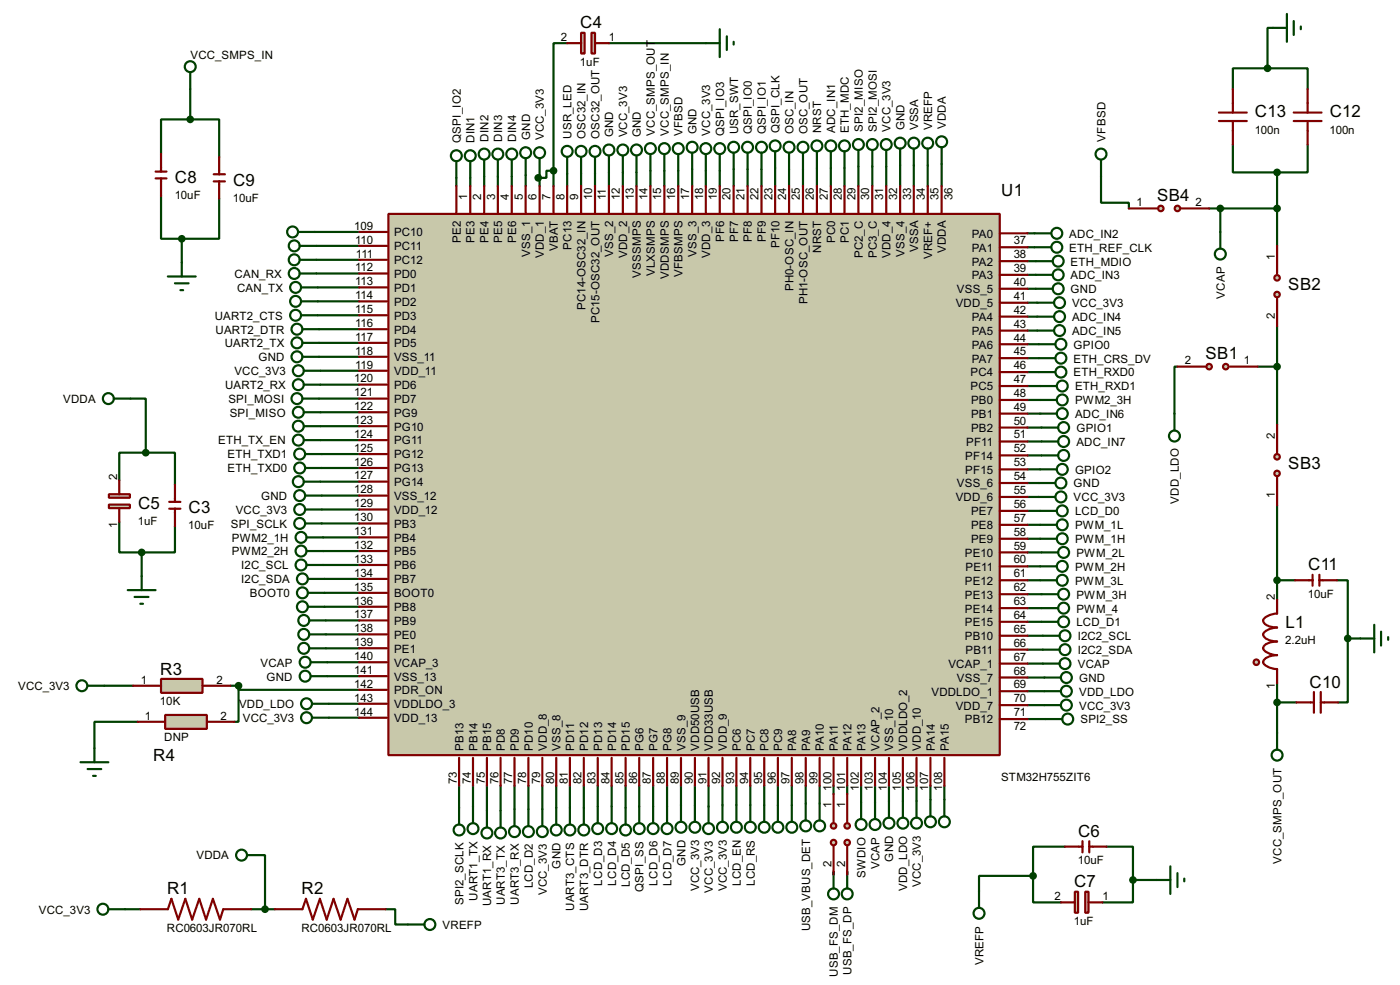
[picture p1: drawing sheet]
<svg xmlns="http://www.w3.org/2000/svg" width="256mm" height="180mm" viewBox="0 0 256 180" stroke-linecap="round" stroke-linejoin="round" font-family="sans-serif">
<g fill="none" stroke="#004000" stroke-width=".4">
<path d="M34.9 16.3v5.6M103.9 7.9h-2.5v23.4M111.6 7.9h17.7M232.2 12.5h7.4v3.8M232.2 12.5h-6.3v3.8M233.2 5.1h-1v7.4M29.5 35.9v7.8h3.8M34.9 21.9h-5.4v6.3M34.9 21.9h5.3v6.9M40.2 36.4v7.3h-6.9M83.6 32.6v1.5M86.2 32.6v1.5"/>
<path d="M88.7 32.3v1.8M91.2 32.3v1.8M93.8 32.3v1.8M96.3 32.1v2M98.9 32.1v2M101.4 31.3h-1.3v1.3h-1.5M101.4 31.3v2.8M103.9 31.8v2.3M106.5 31.8v2.3M109 31.8v2.3M111.6 31.6v2.5M114.1 31.6v2.5"/>
<path d="M116.6 31.6v2.5M119.2 31.3v2.8M121.7 31.3v2.8M124.3 31.3v2.8M126.8 31v3.1M129.3 31.3v2.8M131.9 31.3v2.8M134.4 31v3.1M137 31v3.1M139.5 31v3.1M142 30.8v3.3M144.6 31v3.1"/>
<path d="M147.1 31v3.1M149.7 30.8v3.3M152.2 30.8v3.3M154.7 30.8v3.3M157.3 30.5v3.6M159.8 30.5v3.6M162.4 30.5v3.6M164.9 30.3v3.8M167.4 30.3v3.8M170 30.3v3.8M172.5 30v4.1M201.7 32.3v4.8h5.1v1.1"/>
<path d="M221.5 38.2h12.5M223.6 38.2v4.3M225.9 26.5v5.1h8.1M234 31.6v13.4M239.6 26.5v5.1h-5.6M33.3 43.7v4.4M57.7 42.5h8.1M58 45h7.8M58 47.6h7.8M58 50.1h7.8M58.2 52.6h7.6M58.2 55.2h7.6"/>
<path d="M58.2 57.7h7.6M188.3 58h1.7M188.3 55.4h1.7M188.3 52.9h1.5M188.3 50.3h1.5M188.3 47.8h1.5M188.3 45.3h1.2M188.3 42.7h1.2M234 59.7v18.1M23.9 73h2.8v9.9M58.5 60.3h7.3M58.5 62.8h7.3"/>
<path d="M58.5 65.3h7.3M58.5 73h7.3M58.7 67.9h7.1M58.7 70.4h7.1M58.7 75.5h7.1M58.7 78h7.1M188.3 78.3h2.5M188.3 75.7h2.3M188.3 73.2h2.3M188.3 70.7h2.3M188.3 68.1h2M188.3 65.6h2"/>
<path d="M188.3 63h2M188.3 60.5h1.7M215.7 67.1h-.5v8.6M230.4 67.1h3.6M21.9 95.6v5.5h4.1M26.7 82.9h5.4v5.8M26.7 82.9h-4.8v5M32.1 96.3v4.8h-6.1M58.7 80.6h7.1M58.7 88.2h7.1M59 83.1h6.8M59 85.7h6.8"/>
<path d="M59 90.7h6.8M59 93.3h6.8M59 95.8h6.8M59.2 98.4h6.6M188.3 98.6h2.3M188.3 96.1h2.3M188.3 93.5h2.3M188.3 91h2M188.3 88.4h2M188.3 85.9h2.3M188.3 83.4h2.5M188.3 80.8h2.5"/>
<path d="M234 92.5v17.3M26 101.1v4.4M59.2 100.9h6.6M59.2 103.4h6.6M59.5 106h6.3M59.5 108.5h6.3M59.5 111.1h6.3M59.7 113.6h6.1M59.7 116.1h6.1M59.7 118.7h6.1M188.3 118.9h2.8M188.3 116.4h2.8"/>
<path d="M188.3 113.8h2.5M188.3 111.3h2.5M188.3 108.8h2.5M188.3 106.2h2.3M188.3 103.7h2.3M188.3 101.1h2.5M234 106.2h3.3M244.9 106.2h2v10.7M246.9 116.9v11.7h-1.7M246.9 116.9h2.3M19.1 125.5h5.3M25.2 132.1h-7.9v4.9"/>
<path d="M42.2 125.5h1.5M43.7 125.5v.8h22.1M43.7 125.5v6.6h-.7M60 121.2h5.8M60 123.8h5.8M60.3 128.8h5.5M60.3 131.4h5.5M188.3 131.6h3.3M188.3 129.1h3M188.3 126.5h3M188.3 124h3M188.3 121.5h2.8"/>
<path d="M234 128.6h3.5M234 125v9.2M48.3 156.5h.3v9.9M84.1 143.8v4.1M86.7 143.8v3.8M89.2 143.8v4.6M91.7 143.8v4.6M94.3 143.8v4.3M96.8 143.8v4.3M99.4 143.8v4.3M101.9 143.8v4.1M104.4 143.8v4.1"/>
<path d="M107 143.8v4.1M109.5 143.8v3.8M112.1 143.8v3.8M114.6 143.8v4.1M117.1 143.8v3.8M119.7 143.8v3.8M122.2 143.8v3.8M124.8 143.8v3.6M127.3 143.8v3.6M129.8 143.8v3.8M132.4 143.8v3.6M134.9 143.8v3.6"/>
<path d="M137.5 143.8v3.6M140 143.8v3.6M142.5 143.8v3.6M145.1 143.8v3.6M147.6 143.8v3.3M150.2 143.8v3.3M152.7 143.8v1.5M152.7 159.6v.5M155.2 143.8v1.5M155.2 159.6v.5M157.8 143.8v3.1M160.3 143.8v3.1"/>
<path d="M162.9 143.8v2.8M165.4 143.8v2.8M167.9 143.8v2.8M170.5 143.8v2.6M173 143.8v2.6M195.1 155h-5.8v5.3M202.7 155h4.9v6.1M22.9 166.4h2.8M46 166.4h4.3M70.7 166.4h1.7v2.8h2.3M189.3 160.3v4.9h5.1M189.3 160.3h-9.9v2.8"/>
<path d="M207.6 161.1v4.1h-5.6M207.6 161.1h4.3"/>
</g>
<path d="M71.2 39.2h112v99h-112z" fill="#c8c8aa" stroke="#800000" stroke-width=".4"/>
<g fill="none" stroke="#800000" stroke-width=".4">
<path d="M83.6 34.1v5.1M86.2 34.1v5.1M88.7 34.1v5.1M91.2 34.1v5.1M93.8 34.1v5.1M96.3 34.1v5.1M98.9 34.1v5.1M101.4 34.1v5.1M103.9 34.1v5.1M106.5 34.1v5.1M109 34.1v5.1M111.6 34.1v5.1"/>
<path d="M114.1 34.1v5.1M116.6 34.1v5.1M119.2 34.1v5.1M121.7 34.1v5.1M124.3 34.1v5.1M126.8 34.1v5.1M129.3 34.1v5.1M131.9 34.1v5.1M134.4 34.1v5.1M137 34.1v5.1M139.5 34.1v5.1M142 34.1v5.1"/>
<path d="M144.6 34.1v5.1M147.1 34.1v5.1M149.7 34.1v5.1M152.2 34.1v5.1M154.7 34.1v5.1M157.3 34.1v5.1M159.8 34.1v5.1M162.4 34.1v5.1M164.9 34.1v5.1M167.4 34.1v5.1M170 34.1v5.1M172.5 34.1v5.1"/>
<path d="M65.8 57.7h5.1M65.8 55.2h5.1M65.8 52.6h5.1M65.8 50.1h5.1M65.8 47.6h5.1M65.8 45h5.1M65.8 42.5h5.1M183.2 42.7h5.1M183.2 45.3h5.1M183.2 47.8h5.1M183.2 50.3h5.1M183.2 52.9h5.1"/>
<path d="M183.2 55.4h5.1M183.2 58h5.1M65.8 78h5.1M65.8 75.5h5.1M65.8 73h5.1M65.8 70.4h5.1M65.8 67.9h5.1M65.8 65.3h5.1M65.8 62.8h5.1M65.8 60.3h5.1M183.2 60.5h5.1M183.2 63h5.1"/>
<path d="M183.2 65.6h5.1M183.2 68.1h5.1M183.2 70.7h5.1M183.2 73.2h5.1M183.2 75.7h5.1M183.2 78.3h5.1M31 91.9h2.1M31 93.1h2.1M32.1 88.7v3.2M32.1 93.1v3.2M65.8 98.4h5.1M65.8 95.8h5.1"/>
<path d="M65.8 93.3h5.1M65.8 90.7h5.1M65.8 88.2h5.1M65.8 85.7h5.1M65.8 83.1h5.1M65.8 80.6h5.1M183.2 80.8h5.1M183.2 83.4h5.1M183.2 85.9h5.1M183.2 88.4h5.1M183.2 91h5.1M183.2 93.5h5.1"/>
<path d="M183.2 96.1h5.1M183.2 98.6h5.1M65.8 118.7h5.1M65.8 116.1h5.1M65.8 113.6h5.1M65.8 111.1h5.1M65.8 108.5h5.1M65.8 106h5.1M65.8 103.4h5.1M65.8 100.9h5.1M183.2 101.1h5.1M183.2 103.7h5.1"/>
<path d="M183.2 106.2h5.1M183.2 108.8h5.1M183.2 111.3h5.1M183.2 113.8h5.1M183.2 116.4h5.1M183.2 118.9h5.1M65.8 131.4h5.1M65.8 128.8h5.1M65.8 126.3h5.1M65.8 123.8h5.1M65.8 121.2h5.1M84.1 138.7v5.1"/>
<path d="M86.7 138.7v5.1M89.2 138.7v5.1M91.7 138.7v5.1M94.3 138.7v5.1M96.8 138.7v5.1M99.4 138.7v5.1M101.9 138.7v5.1M104.4 138.7v5.1M107 138.7v5.1M109.5 138.7v5.1M112.1 138.7v5.1M114.6 138.7v5.1"/>
<path d="M117.1 138.7v5.1M119.7 138.7v5.1M122.2 138.7v5.1M124.8 138.7v5.1M127.3 138.7v5.1M129.8 138.7v5.1M132.4 138.7v5.1M134.9 138.7v5.1M137.5 138.7v5.1M140 138.7v5.1M142.5 138.7v5.1M145.1 138.7v5.1"/>
<path d="M147.6 138.7v5.1M150.2 138.7v5.1M152.7 138.7v5.1M155.2 138.7v5.1M157.8 138.7v5.1M160.3 138.7v5.1M162.9 138.7v5.1M165.4 138.7v5.1M167.9 138.7v5.1M170.5 138.7v5.1M173 138.7v5.1M183.2 121.5h5.1"/>
<path d="M183.2 124h5.1M183.2 126.5h5.1M183.2 129.1h5.1M183.2 131.6h5.1M25.7 166.4h5.1l.6-1.9 1.3 3.8 1.3-3.8 1.2 3.8 1.3-3.8 1.3 3.8 1.2-3.8 1.3 3.8 .6-1.9h5.1M50.3 166.4h5.1l.7-1.9 1.2 3.8 1.3-3.8 1.3 3.8 1.2-3.8 1.3 3.8 1.3-3.8 1.3 3.8 .6-1.9h5.1"/>
</g>
<g fill="none" stroke="#004000" stroke-width=".4">
<path d="M83.6 29.5v3.1M86.2 29.5v3.1M88.7 29.3v3M91.2 29.3v3M93.8 29.3v3M96.3 29v3.1M98.9 29v3.1M103.9 28.8v3M106.5 28.8v3M109 28.8v3M111.6 28.5v3.1M114.1 28.5v3.1"/>
<path d="M116.6 28.5v3.1M119.2 28.2v3.1M121.7 28.2v3.1M124.3 28.2v3.1M126.8 28v3M129.3 28.2v3.1M131.9 28.2v3.1M134.4 28v3M137 28v3M139.5 28v3M142 27.7v3.1M144.6 28v3"/>
<path d="M147.1 28v3M149.7 27.7v3.1M152.2 27.7v3.1M154.7 27.7v3.1M157.3 27.5v3M159.8 27.5v3M162.4 27.5v3M164.9 27.2v3.1M167.4 27.2v3.1M170 27.2v3.1M172.5 27v3M54.7 42.5h3"/>
<path d="M54.9 45h3.1M54.9 47.6h3.1M54.9 50.1h3.1M55.2 52.6h3M55.2 55.2h3M55.2 57.7h3M189.5 45.3h3.1M189.5 42.7h3.1M189.8 52.9h3M189.8 50.3h3M189.8 47.8h3M190 58h3.1"/>
<path d="M190 55.4h3.1M55.4 60.3h3.1M55.4 62.8h3.1M55.4 65.3h3.1M55.4 73h3.1M55.7 67.9h3M55.7 70.4h3M55.7 75.5h3M55.7 78h3M190 60.5h3.1M190.3 68.1h3M190.3 65.6h3"/>
<path d="M190.3 63h3M190.6 75.7h3M190.6 73.2h3M190.6 70.7h3M190.8 78.3h3.1M55.7 80.6h3M55.7 88.2h3M55.9 83.1h3.1M55.9 85.7h3.1M55.9 90.7h3.1M55.9 93.3h3.1M55.9 95.8h3.1"/>
<path d="M56.2 98.4h3M190.3 91h3M190.3 88.4h3M190.6 98.6h3M190.6 96.1h3M190.6 93.5h3M190.6 85.9h3M190.8 83.4h3.1M190.8 80.8h3.1M56.2 100.9h3M56.2 103.4h3M56.4 106h3.1"/>
<path d="M56.4 108.5h3.1M56.4 111.1h3.1M56.7 113.6h3M56.7 116.1h3M56.7 118.7h3M190.6 106.2h3M190.6 103.7h3M190.8 113.8h3.1M190.8 111.3h3.1M190.8 108.8h3.1M190.8 101.1h3.1M191.1 118.9h3"/>
<path d="M191.1 116.4h3M57 121.2h3M57 123.8h3M57.2 128.8h3.1M57.2 131.4h3.1M191.1 121.5h3M191.3 129.1h3.1M191.3 126.5h3.1M191.3 124h3.1M191.6 131.6h3M45.3 156.5h3M84.1 147.9v3"/>
<path d="M86.7 147.6v3.1M89.2 148.4v3M91.7 148.4v3M94.3 148.1v3.1M96.8 148.1v3.1M99.4 148.1v3.1M101.9 147.9v3M104.4 147.9v3M107 147.9v3M109.5 147.6v3.1M112.1 147.6v3.1M114.6 147.9v3"/>
<path d="M117.1 147.6v3.1M119.7 147.6v3.1M122.2 147.6v3.1M124.8 147.4v3M127.3 147.4v3M129.8 147.6v3.1M132.4 147.4v3M134.9 147.4v3M137.5 147.4v3M140 147.4v3M142.5 147.4v3M145.1 147.4v3"/>
<path d="M147.6 147.1v3.1M150.2 147.1v3.1M157.8 146.9v3M160.3 146.9v3M162.9 146.6v3.1M165.4 146.6v3.1M167.9 146.6v3.1M170.5 146.4v3M173 146.4v3M19.9 166.4h3M74.7 169.2h3.1"/>
<circle cx="83.6" cy="28.5" r="1"/>
<circle cx="86.1" cy="28.5" r="1"/>
<circle cx="88.7" cy="28.2" r="1"/>
<circle cx="91.2" cy="28.2" r="1"/>
<circle cx="93.7" cy="28.2" r="1"/>
<circle cx="96.3" cy="28" r="1"/>
<circle cx="98.8" cy="28" r="1"/>
<circle cx="103.9" cy="27.7" r="1"/>
<circle cx="106.4" cy="27.7" r="1"/>
<circle cx="109" cy="27.7" r="1"/>
<circle cx="111.5" cy="27.5" r="1"/>
<circle cx="114.1" cy="27.5" r="1"/>
<circle cx="116.6" cy="27.5" r="1"/>
<circle cx="119.1" cy="27.2" r="1"/>
<circle cx="121.7" cy="27.2" r="1"/>
<circle cx="124.2" cy="27.2" r="1"/>
<circle cx="126.8" cy="27" r="1"/>
<circle cx="129.3" cy="27.2" r="1"/>
<circle cx="131.8" cy="27.2" r="1"/>
<circle cx="134.4" cy="27" r="1"/>
<circle cx="136.9" cy="27" r="1"/>
<circle cx="139.5" cy="27" r="1"/>
<circle cx="142" cy="26.7" r="1"/>
<circle cx="144.5" cy="27" r="1"/>
<circle cx="147.1" cy="27" r="1"/>
<circle cx="149.6" cy="26.7" r="1"/>
<circle cx="152.2" cy="26.7" r="1"/>
<circle cx="154.7" cy="26.7" r="1"/>
<circle cx="157.2" cy="26.5" r="1"/>
<circle cx="159.8" cy="26.5" r="1"/>
<circle cx="162.3" cy="26.5" r="1"/>
<circle cx="164.9" cy="26.2" r="1"/>
<circle cx="167.4" cy="26.2" r="1"/>
<circle cx="169.9" cy="26.2" r="1"/>
<circle cx="172.5" cy="26" r="1"/>
<circle cx="53.6" cy="42.5" r="1"/>
<circle cx="53.9" cy="47.6" r="1"/>
<circle cx="53.9" cy="50.1" r="1"/>
<circle cx="53.9" cy="45" r="1"/>
<circle cx="54.1" cy="52.6" r="1"/>
<circle cx="54.1" cy="55.2" r="1"/>
<circle cx="54.1" cy="57.7" r="1"/>
<circle cx="193.6" cy="45.3" r="1"/>
<circle cx="193.6" cy="42.7" r="1"/>
<circle cx="193.8" cy="47.8" r="1"/>
<circle cx="193.8" cy="50.3" r="1"/>
<circle cx="193.8" cy="52.9" r="1"/>
<circle cx="194.1" cy="58" r="1"/>
<circle cx="194.1" cy="55.4" r="1"/>
<circle cx="54.4" cy="60.3" r="1"/>
<circle cx="54.4" cy="73" r="1"/>
<circle cx="54.4" cy="62.8" r="1"/>
<circle cx="54.4" cy="65.3" r="1"/>
<circle cx="54.6" cy="78" r="1"/>
<circle cx="54.6" cy="70.4" r="1"/>
<circle cx="54.6" cy="67.9" r="1"/>
<circle cx="54.6" cy="75.5" r="1"/>
<circle cx="194.1" cy="60.5" r="1"/>
<circle cx="194.3" cy="63" r="1"/>
<circle cx="194.3" cy="68.1" r="1"/>
<circle cx="194.3" cy="65.6" r="1"/>
<circle cx="194.6" cy="75.7" r="1"/>
<circle cx="194.6" cy="73.2" r="1"/>
<circle cx="194.6" cy="70.7" r="1"/>
<circle cx="194.8" cy="78.3" r="1"/>
<circle cx="54.6" cy="80.6" r="1"/>
<circle cx="54.6" cy="88.2" r="1"/>
<circle cx="54.9" cy="93.3" r="1"/>
<circle cx="54.9" cy="90.7" r="1"/>
<circle cx="54.9" cy="83.1" r="1"/>
<circle cx="54.9" cy="85.7" r="1"/>
<circle cx="54.9" cy="95.8" r="1"/>
<circle cx="55.1" cy="98.4" r="1"/>
<circle cx="194.3" cy="88.4" r="1"/>
<circle cx="194.3" cy="91" r="1"/>
<circle cx="194.6" cy="93.5" r="1"/>
<circle cx="194.6" cy="96.1" r="1"/>
<circle cx="194.6" cy="85.9" r="1"/>
<circle cx="194.6" cy="98.6" r="1"/>
<circle cx="194.8" cy="80.8" r="1"/>
<circle cx="194.8" cy="83.4" r="1"/>
<circle cx="55.1" cy="100.9" r="1"/>
<circle cx="55.1" cy="103.4" r="1"/>
<circle cx="55.4" cy="108.5" r="1"/>
<circle cx="55.4" cy="111.1" r="1"/>
<circle cx="55.4" cy="106" r="1"/>
<circle cx="55.6" cy="116.1" r="1"/>
<circle cx="55.6" cy="113.6" r="1"/>
<circle cx="55.6" cy="118.7" r="1"/>
<circle cx="194.6" cy="106.2" r="1"/>
<circle cx="194.6" cy="103.7" r="1"/>
<circle cx="194.8" cy="113.8" r="1"/>
<circle cx="194.8" cy="111.3" r="1"/>
<circle cx="194.8" cy="108.8" r="1"/>
<circle cx="194.8" cy="101.1" r="1"/>
<circle cx="195.1" cy="116.4" r="1"/>
<circle cx="195.1" cy="118.9" r="1"/>
<circle cx="55.9" cy="121.2" r="1"/>
<circle cx="55.9" cy="123.8" r="1"/>
<circle cx="56.1" cy="131.4" r="1"/>
<circle cx="56.1" cy="128.8" r="1"/>
<circle cx="195.1" cy="121.5" r="1"/>
<circle cx="195.3" cy="124" r="1"/>
<circle cx="195.3" cy="126.5" r="1"/>
<circle cx="195.3" cy="129.1" r="1"/>
<circle cx="195.6" cy="131.6" r="1"/>
<circle cx="44.2" cy="156.5" r="1"/>
<circle cx="84.1" cy="151.9" r="1"/>
<circle cx="86.6" cy="151.7" r="1"/>
<circle cx="89.2" cy="152.5" r="1"/>
<circle cx="91.7" cy="152.5" r="1"/>
<circle cx="94.2" cy="152.2" r="1"/>
<circle cx="96.8" cy="152.2" r="1"/>
<circle cx="99.3" cy="152.2" r="1"/>
<circle cx="101.9" cy="151.9" r="1"/>
<circle cx="104.4" cy="151.9" r="1"/>
<circle cx="106.9" cy="151.9" r="1"/>
<circle cx="109.5" cy="151.7" r="1"/>
<circle cx="112" cy="151.7" r="1"/>
<circle cx="114.6" cy="151.9" r="1"/>
<circle cx="117.1" cy="151.7" r="1"/>
<circle cx="119.6" cy="151.7" r="1"/>
<circle cx="122.2" cy="151.7" r="1"/>
<circle cx="124.7" cy="151.4" r="1"/>
<circle cx="127.3" cy="151.4" r="1"/>
<circle cx="129.8" cy="151.7" r="1"/>
<circle cx="132.3" cy="151.4" r="1"/>
<circle cx="134.9" cy="151.4" r="1"/>
<circle cx="137.4" cy="151.4" r="1"/>
<circle cx="140" cy="151.4" r="1"/>
<circle cx="142.5" cy="151.4" r="1"/>
<circle cx="145" cy="151.4" r="1"/>
<circle cx="147.6" cy="151.2" r="1"/>
<circle cx="150.1" cy="151.2" r="1"/>
<circle cx="157.7" cy="150.9" r="1"/>
<circle cx="160.3" cy="150.9" r="1"/>
<circle cx="162.8" cy="150.7" r="1"/>
<circle cx="165.4" cy="150.7" r="1"/>
<circle cx="167.9" cy="150.7" r="1"/>
<circle cx="170.4" cy="150.4" r="1"/>
<circle cx="173" cy="150.4" r="1"/>
<circle cx="18.8" cy="166.4" r="1"/>
<circle cx="78.7" cy="169.2" r="1"/>
</g>
<circle cx="48.5" cy="166.4" r=".5" fill="#004000" stroke="#004000" stroke-width=".4"/>
<g fill="#c8c8aa" stroke="#800000" stroke-width=".4">
<path d="M106.5 6h.6v3.8h-.6z"/>
<path d="M108.4 6h.6v3.8h-.6z"/>
</g>
<path d="M103.9 7.9h2.6M109 7.9h2.6" fill="none" stroke="#800000" stroke-width=".4"/>
<path d="M129.3 7.9h2.6M131.9 5.4v5.1M133.2 6.7v2.5M134.4 7.7v.5" fill="none" stroke="#004000" stroke-width=".4"/>
<g fill="#c8c8aa" stroke="#800000" stroke-width=".4">
<path d="M20 90.5h3.8v.6h-3.8z"/>
<path d="M20 92.4h3.8v.6h-3.8z"/>
</g>
<path d="M21.9 87.9v2.6M21.9 93v2.6M195.1 155h3.2M198.3 154v2M199.6 154v2M199.6 155h3.1" fill="none" stroke="#800000" stroke-width=".4"/>
<g fill="none" stroke="#004000" stroke-width=".4">
<path d="M20.9 73h3M23.4 108h5.1M24.7 109.3h2.5M25.7 110.5h.5M26 105.5v2.5"/>
<circle cx="19.8" cy="73" r="1"/>
</g>
<g fill="#004000" stroke="#004000" stroke-width=".4">
<circle cx="26.7" cy="82.9" r=".5"/>
<circle cx="25.9" cy="101.1" r=".5"/>
</g>
<g fill="#c8c8aa" stroke="#800000" stroke-width=".4">
<path d="M196.9 163.2h.6v3.9h-.6z"/>
<path d="M198.8 163.2h.6v3.9h-.6z"/>
</g>
<g fill="none" stroke="#800000" stroke-width=".4">
<path d="M28.5 31.4h2M28.5 32.7h2M29.5 28.2v3.2M29.5 32.7v3.2M39.2 31.9h2M39.2 33.2h2M40.2 28.8v3.1M40.2 33.2v3.2M237.3 106.2h3.2M240.5 105.2v2M241.7 105.2v2M241.7 106.2h3.2"/>
<path d="M237.5 128.6h3.2M240.7 126.7v3.8M242 126.7v3.8M242 128.6h3.2M194.4 165.2h2.5M199.4 165.2h2.6"/>
</g>
<g fill="none" stroke="#004000" stroke-width=".4">
<path d="M34.9 13.3v3M30.8 50.6h5.1M32.1 51.9h2.5M33.1 53.1h.5M33.3 48.1v2.5M249.2 116.9h2.6M251.8 114.4v5M253 115.6v2.6M254.3 116.6v.5M234 134.2v3M214.4 158.6v5M215.7 159.8v2.6"/>
<path d="M179.4 163.1v3.1M211.9 161.1h2.5M217 160.8v.5"/>
<circle cx="34.8" cy="12.2" r="1"/>
<circle cx="233.9" cy="138.2" r="1"/>
<circle cx="179.3" cy="167.2" r="1"/>
</g>
<g fill="#004000" stroke="#004000" stroke-width=".4">
<circle cx="189.2" cy="160.3" r=".5"/>
<circle cx="207.5" cy="161.1" r=".5"/>
<circle cx="33.3" cy="43.7" r=".5"/>
<circle cx="34.8" cy="21.9" r=".5"/>
<circle cx="101.4" cy="31.3" r=".5"/>
<circle cx="98.6" cy="32.6" r=".5"/>
<circle cx="246.9" cy="116.9" r=".5"/>
<circle cx="233.9" cy="128.6" r=".5"/>
</g>
<g fill="#c8c8aa" stroke="#800000" stroke-width=".4">
<circle cx="233.9" cy="86.7" r=".5"/>
<circle cx="233.9" cy="83.6" r=".5"/>
</g>
<path d="M234 77.8v5.1M234 87.4v5.1" fill="none" stroke="#800000" stroke-width=".4"/>
<g fill="#c8c8aa" stroke="#800000" stroke-width=".4">
<circle cx="224.5" cy="67.1" r=".5"/>
<circle cx="221.5" cy="67.1" r=".5"/>
</g>
<path d="M215.7 67.1h5.1M225.4 67.1h5" fill="none" stroke="#800000" stroke-width=".4"/>
<g fill="#c8c8aa" stroke="#800000" stroke-width=".4">
<circle cx="233.9" cy="50.9" r=".5"/>
<circle cx="233.9" cy="53.9" r=".5"/>
</g>
<path d="M225.9 16.3v4.3M239.6 16.3v4.3M223.3 22.2h5.1M223.3 20.6h5.1M225.9 22.2v4.3M237 22.2h5.1M237 20.6h5.1M239.6 22.2v4.3M234 45v5.1M234 54.7v5" fill="none" stroke="#800000" stroke-width=".4"/>
<g fill="#004000" stroke="#004000" stroke-width=".4">
<circle cx="233.9" cy="67.1" r=".5"/>
<circle cx="233.9" cy="31.6" r=".5"/>
<circle cx="233.9" cy="38.2" r=".5"/>
</g>
<g fill="none" stroke="#004000" stroke-width=".4">
<path d="M223.6 42.5v3M215.2 75.7v3.1"/>
<circle cx="223.5" cy="46.5" r="1"/>
<circle cx="215.1" cy="79.8" r="1"/>
</g>
<g fill="#c8c8aa" stroke="#800000" stroke-width=".4">
<circle cx="212.6" cy="38.2" r=".5"/>
<circle cx="215.7" cy="38.2" r=".5"/>
</g>
<path d="M206.8 38.2h5.1M216.5 38.2h5" fill="none" stroke="#800000" stroke-width=".4"/>
<g fill="#004000" stroke="#004000" stroke-width=".4">
<circle cx="223.5" cy="38.2" r=".5"/>
<circle cx="232.2" cy="12.5" r=".5"/>
</g>
<g fill="none" stroke="#004000" stroke-width=".4">
<path d="M233.2 5.1h2.6M235.8 2.6v5.1M237 3.9v2.5M238.3 4.9v.5M201.7 29.3v3"/>
<circle cx="201.7" cy="28.2" r="1"/>
</g>
<path d="M29.5 124.3h7.6v2.5h-7.6z" fill-rule="evenodd" fill="#c8c8aa" stroke="#800000" stroke-width=".4"/>
<path d="M24.4 125.5h5.1M37.1 125.5h5.1" fill="none" stroke="#800000" stroke-width=".4"/>
<path d="M30.3 130.9h7.6v2.5h-7.6z" fill-rule="evenodd" fill="#c8c8aa" stroke="#800000" stroke-width=".4"/>
<path d="M234 112.3a2.75 2.75 0 0 0-2.6 1.3 1.5 1.5 0 0 0 1.3 1.1l1.3 .2a2.75 2.75 0 0 0-2.6 1.2 2.37 2.37 0 0 0 2.6 1.3 3.3 3.3 0 0 0-2.5 .9l-.1 .4a2.75 2.75 0 0 0 2.6 1.2 2.37 2.37 0 0 0-2.6 1.3 2.75 2.75 0 0 0 2.6 1.3M25.2 132.1h5.1M37.9 132.1h5.1" fill="none" stroke="#800000" stroke-width=".4"/>
<circle cx="43.7" cy="125.5" r=".5" fill="#004000" stroke="#004000" stroke-width=".4"/>
<g fill="none" stroke="#004000" stroke-width=".4">
<path d="M14.8 139.5h5.1M16.1 125.5h3M17.3 137v2.5M16.1 140.8h2.5M17.1 142h.5"/>
<circle cx="15" cy="125.5" r="1"/>
</g>
<circle cx="230.1" cy="121.2" r=".5" fill="#c8c8aa" stroke="#800000" stroke-width=".4"/>
<path d="M234 109.8v2.5M234 122.5v2.5" fill="none" stroke="#800000" stroke-width=".4"/>
<circle cx="233.9" cy="106.2" r=".5" fill="#004000" stroke="#004000" stroke-width=".4"/>
<g fill="none" stroke="#004000" stroke-width=".4">
<path d="M152.7 159.6v3M155.2 159.6v3"/>
<circle cx="152.7" cy="163.6" r="1"/>
<circle cx="155.2" cy="163.6" r="1"/>
</g>
<g fill="#c8c8aa" stroke="#800000" stroke-width=".4">
<circle cx="155.2" cy="151.2" r=".5"/>
<circle cx="155.2" cy="154.2" r=".5"/>
</g>
<path d="M155.2 145.3v5.1M155.2 155v5.1" fill="none" stroke="#800000" stroke-width=".4"/>
<g fill="#c8c8aa" stroke="#800000" stroke-width=".4">
<circle cx="152.7" cy="151.2" r=".5"/>
<circle cx="152.7" cy="154.2" r=".5"/>
</g>
<path d="M152.7 145.3v5.1M152.7 155v5.1" fill="none" stroke="#800000" stroke-width=".4"/>
<g font-size="3.5">
<text x="106.3" y="5.2">C4</text>
<text x="229.9" y="21.5">C13</text>
<text x="243.6" y="21.5">C12</text>
<text x="32.1" y="33.5">C8</text>
<text x="42.7" y="34">C9</text>
<text x="183.4" y="35.8">U1</text>
<text x="212" y="36.8">SB4</text>
<text x="236" y="53">SB2</text>
<text x="220.9" y="65.8">SB1</text>
<text x="236" y="85.8">SB3</text>
<text x="25.3" y="93.2">C5</text>
<text x="34.6" y="93.9">C3</text>
<text x="239.7" y="104.4">C11</text>
<text x="235.5" y="115">L1</text>
<text x="29.4" y="123.5">R3</text>
<text x="239.9" y="125.9">C10</text>
<text x="28.1" y="139.2">R4</text>
<text x="197.5" y="153.2">C6</text>
<text x="30.6" y="163.7">R1</text>
<text x="55.3" y="163.7">R2</text>
<text x="196.8" y="162.4">C7</text>
</g>
<g font-size="2.4">
<text x="34.9" y="10.8">VCC_SMPS_IN</text>
<text x="102.8" y="7.5">2</text>
<text x="106.3" y="12">1uF</text>
<text x="111.6" y="7.5">1</text>
<text x="165.7" y="23.9" transform="rotate(-90 165.7 23.9)">GND</text>
<text x="168.2" y="23.9" transform="rotate(-90 168.2 23.9)">VSSA</text>
<text x="170.7" y="23.9" transform="rotate(-90 170.7 23.9)">VREFP</text>
<text x="173.3" y="23.6" transform="rotate(-90 173.3 23.6)">VDDA</text>
<text x="84.4" y="26.2" transform="rotate(-90 84.4 26.2)">QSPI_IO2</text>
<text x="87" y="26.2" transform="rotate(-90 87 26.2)">DIN1</text>
<text x="89.5" y="25.9" transform="rotate(-90 89.5 25.9)">DIN2</text>
<text x="92" y="25.9" transform="rotate(-90 92 25.9)">DIN3</text>
<text x="94.5" y="25.9" transform="rotate(-90 94.5 25.9)">DIN4</text>
<text x="97.1" y="25.7" transform="rotate(-90 97.1 25.7)">GND</text>
<text x="99.7" y="25.7" transform="rotate(-90 99.7 25.7)">VCC_3V3</text>
<text x="104.7" y="25.4" transform="rotate(-90 104.7 25.4)">USR_LED</text>
<text x="107.2" y="25.4" transform="rotate(-90 107.2 25.4)">OSC32_IN</text>
<text x="109.8" y="25.4" transform="rotate(-90 109.8 25.4)">OSC32_OUT</text>
<text x="112.4" y="25.2" transform="rotate(-90 112.4 25.2)">GND</text>
<text x="114.9" y="25.2" transform="rotate(-90 114.9 25.2)">VCC_3V3</text>
<text x="117.4" y="25.2" transform="rotate(-90 117.4 25.2)">GND</text>
<text x="119.9" y="24.9" transform="rotate(-90 119.9 24.9)">VCC_SMPS_OUT</text>
<text x="122.5" y="24.9" transform="rotate(-90 122.5 24.9)">VCC_SMPS_IN</text>
<text x="125.1" y="24.9" transform="rotate(-90 125.1 24.9)">VFBSD</text>
<text x="127.6" y="24.6" transform="rotate(-90 127.6 24.6)">GND</text>
<text x="130.1" y="24.9" transform="rotate(-90 130.1 24.9)">VCC_3V3</text>
<text x="132.6" y="24.9" transform="rotate(-90 132.6 24.9)">QSPI_IO3</text>
<text x="135.2" y="24.6" transform="rotate(-90 135.2 24.6)">USR_SWT</text>
<text x="137.8" y="24.6" transform="rotate(-90 137.8 24.6)">QSPI_IO0</text>
<text x="140.3" y="24.6" transform="rotate(-90 140.3 24.6)">QSPI_IO1</text>
<text x="142.8" y="24.4" transform="rotate(-90 142.8 24.4)">QSPI_CLK</text>
<text x="145.4" y="24.6" transform="rotate(-90 145.4 24.6)">OSC_IN</text>
<text x="147.9" y="24.6" transform="rotate(-90 147.9 24.6)">OSC_OUT</text>
<text x="150.5" y="24.4" transform="rotate(-90 150.5 24.4)">NRST</text>
<text x="153" y="24.4" transform="rotate(-90 153 24.4)">ADC_IN1</text>
<text x="155.5" y="24.4" transform="rotate(-90 155.5 24.4)">ETH_MDC</text>
<text x="158.1" y="24.1" transform="rotate(-90 158.1 24.1)">SPI2_MISO</text>
<text x="160.6" y="24.1" transform="rotate(-90 160.6 24.1)">SPI2_MOSI</text>
<text x="163.2" y="24.1" transform="rotate(-90 163.2 24.1)">VCC_3V3</text>
<text x="202.5" y="25.9" transform="rotate(-90 202.5 25.9)">VFBSD</text>
<text x="229.9" y="24.5">100n</text>
<text x="243.6" y="24.5">100n</text>
<text x="32" y="36.3">10uF</text>
<text x="42.7" y="36.9">10uF</text>
<text x="85.6" y="36.6" transform="rotate(-90 85.6 36.6)">1</text>
<text x="88.2" y="36.6" transform="rotate(-90 88.2 36.6)">2</text>
<text x="90.7" y="36.6" transform="rotate(-90 90.7 36.6)">3</text>
<text x="93.2" y="36.6" transform="rotate(-90 93.2 36.6)">4</text>
<text x="95.8" y="36.6" transform="rotate(-90 95.8 36.6)">5</text>
<text x="98.3" y="36.6" transform="rotate(-90 98.3 36.6)">6</text>
<text x="100.9" y="36.6" transform="rotate(-90 100.9 36.6)">7</text>
<text x="103.4" y="36.6" transform="rotate(-90 103.4 36.6)">8</text>
<text x="105.9" y="36.6" transform="rotate(-90 105.9 36.6)">9</text>
<text x="108.5" y="36.6" transform="rotate(-90 108.5 36.6)">10</text>
<text x="111" y="36.6" transform="rotate(-90 111 36.6)">11</text>
<text x="113.6" y="36.6" transform="rotate(-90 113.6 36.6)">12</text>
<text x="116.1" y="36.6" transform="rotate(-90 116.1 36.6)">13</text>
<text x="118.6" y="36.6" transform="rotate(-90 118.6 36.6)">14</text>
<text x="121.2" y="36.6" transform="rotate(-90 121.2 36.6)">15</text>
<text x="123.7" y="36.6" transform="rotate(-90 123.7 36.6)">16</text>
<text x="126.3" y="36.6" transform="rotate(-90 126.3 36.6)">17</text>
<text x="128.8" y="36.6" transform="rotate(-90 128.8 36.6)">18</text>
<text x="131.3" y="36.6" transform="rotate(-90 131.3 36.6)">19</text>
<text x="133.9" y="36.6" transform="rotate(-90 133.9 36.6)">20</text>
<text x="136.4" y="36.6" transform="rotate(-90 136.4 36.6)">21</text>
<text x="139" y="36.6" transform="rotate(-90 139 36.6)">22</text>
<text x="141.5" y="36.6" transform="rotate(-90 141.5 36.6)">23</text>
<text x="144" y="36.6" transform="rotate(-90 144 36.6)">24</text>
<text x="146.6" y="36.6" transform="rotate(-90 146.6 36.6)">25</text>
<text x="149.1" y="36.6" transform="rotate(-90 149.1 36.6)">26</text>
<text x="151.7" y="36.6" transform="rotate(-90 151.7 36.6)">27</text>
<text x="154.2" y="36.6" transform="rotate(-90 154.2 36.6)">28</text>
<text x="156.7" y="36.6" transform="rotate(-90 156.7 36.6)">29</text>
<text x="159.3" y="36.6" transform="rotate(-90 159.3 36.6)">30</text>
<text x="161.8" y="36.6" transform="rotate(-90 161.8 36.6)">31</text>
<text x="164.4" y="36.6" transform="rotate(-90 164.4 36.6)">32</text>
<text x="166.9" y="36.6" transform="rotate(-90 166.9 36.6)">33</text>
<text x="169.4" y="36.6" transform="rotate(-90 169.4 36.6)">34</text>
<text x="172" y="36.6" transform="rotate(-90 172 36.6)">35</text>
<text x="174.5" y="36.6" transform="rotate(-90 174.5 36.6)">36</text>
<text x="208.2" y="37.7">1</text>
<text x="219" y="37.7">2</text>
<text x="64.9" y="42">109</text>
<text x="65.1" y="44.6">110</text>
<text x="65.2" y="47.2">111</text>
<text x="72.2" y="45.8">PC11</text>
<text x="72.2" y="43.3">PC10</text>
<text x="84.4" y="44.4" transform="rotate(-90 84.4 44.4)">PE2</text>
<text x="87" y="44.4" transform="rotate(-90 87 44.4)">PE3</text>
<text x="89.5" y="44.4" transform="rotate(-90 89.5 44.4)">PE4</text>
<text x="92" y="44.4" transform="rotate(-90 92 44.4)">PE5</text>
<text x="94.6" y="44.4" transform="rotate(-90 94.6 44.4)">PE6</text>
<text x="97.1" y="47" transform="rotate(-90 97.1 47)">VSS_1</text>
<text x="99.7" y="47.2" transform="rotate(-90 99.7 47.2)">VDD_1</text>
<text x="102.2" y="45.9" transform="rotate(-90 102.2 45.9)">VBAT</text>
<text x="104.7" y="45.7" transform="rotate(-90 104.7 45.7)">PC13</text>
<text x="112.4" y="47" transform="rotate(-90 112.4 47)">VSS_2</text>
<text x="114.9" y="47.2" transform="rotate(-90 114.9 47.2)">VDD_2</text>
<text x="127.6" y="47" transform="rotate(-90 127.6 47)">VSS_3</text>
<text x="130.1" y="47.2" transform="rotate(-90 130.1 47.2)">VDD_3</text>
<text x="132.7" y="44.3" transform="rotate(-90 132.7 44.3)">PF6</text>
<text x="135.2" y="44.3" transform="rotate(-90 135.2 44.3)">PF7</text>
<text x="137.8" y="44.3" transform="rotate(-90 137.8 44.3)">PF8</text>
<text x="140.3" y="44.3" transform="rotate(-90 140.3 44.3)">PF9</text>
<text x="142.8" y="45.5" transform="rotate(-90 142.8 45.5)">PF10</text>
<text x="150.5" y="46.3" transform="rotate(-90 150.5 46.3)">NRST</text>
<text x="153" y="44.5" transform="rotate(-90 153 44.5)">PC0</text>
<text x="155.5" y="44.5" transform="rotate(-90 155.5 44.5)">PC1</text>
<text x="158.1" y="47.2" transform="rotate(-90 158.1 47.2)">PC2_C</text>
<text x="160.6" y="47.2" transform="rotate(-90 160.6 47.2)">PC3_C</text>
<text x="163.2" y="47.2" transform="rotate(-90 163.2 47.2)">VDD_4</text>
<text x="165.7" y="47" transform="rotate(-90 165.7 47)">VSS_4</text>
<text x="168.2" y="46.2" transform="rotate(-90 168.2 46.2)">VSSA</text>
<text x="170.8" y="47.4" transform="rotate(-90 170.8 47.4)">VREF+</text>
<text x="173.3" y="46.4" transform="rotate(-90 173.3 46.4)">VDDA</text>
<text x="178" y="43.5">PA0</text>
<text x="178" y="46.1">PA1</text>
<text x="185.7" y="44.7">37</text>
<text x="185.7" y="47.3">38</text>
<text x="195.9" y="46.1">ETH_REF_CLK</text>
<text x="195.9" y="43.5">ADC_IN2</text>
<text x="233.6" y="47.5" transform="rotate(-90 233.6 47.5)">1</text>
<text x="43" y="50.8">CAN_RX</text>
<text x="43.4" y="53.4">CAN_TX</text>
<text x="65.1" y="52.2">113</text>
<text x="65.1" y="49.7">112</text>
<text x="72.2" y="53.4">PD1</text>
<text x="72.2" y="50.8">PD0</text>
<text x="72.2" y="48.3">PC12</text>
<text x="117.4" y="50.9" transform="rotate(-90 117.4 50.9)">VSSSMPS</text>
<text x="119.9" y="50.6" transform="rotate(-90 119.9 50.6)">VLXSMPS</text>
<text x="122.5" y="51.1" transform="rotate(-90 122.5 51.1)">VDDSMPS</text>
<text x="125.1" y="50.8" transform="rotate(-90 125.1 50.8)">VFBSMPS</text>
<text x="145.3" y="53.3" transform="rotate(-90 145.3 53.3)">PH0-OSC_IN</text>
<text x="175.3" y="53.6">VSS_5</text>
<text x="178" y="48.6">PA2</text>
<text x="178" y="51.1">PA3</text>
<text x="185.7" y="49.8">39</text>
<text x="185.7" y="52.3">40</text>
<text x="196.1" y="53.6">GND</text>
<text x="196.1" y="51.1">ADC_IN3</text>
<text x="196.1" y="48.6">ETH_MDIO</text>
<text x="39.3" y="58.5">UART2_CTS</text>
<text x="65.1" y="59.9">116</text>
<text x="65.1" y="57.3">115</text>
<text x="65.1" y="54.7">114</text>
<text x="72.2" y="58.5">PD3</text>
<text x="72.2" y="56">PD2</text>
<text x="107.2" y="56.7" transform="rotate(-90 107.2 56.7)">PC14-OSC32_IN</text>
<text x="109.8" y="59.1" transform="rotate(-90 109.8 59.1)">PC15-OSC32_OUT</text>
<text x="147.9" y="55.7" transform="rotate(-90 147.9 55.7)">PH1-OSC_OUT</text>
<text x="175.1" y="56.2">VDD_5</text>
<text x="178" y="58.8">PA4</text>
<text x="185.7" y="54.9">41</text>
<text x="185.7" y="57.4">42</text>
<text x="185.7" y="60">43</text>
<text x="196.4" y="58.8">ADC_IN4</text>
<text x="196.4" y="56.2">VCC_3V3</text>
<text x="224.4" y="54.7" transform="rotate(-90 224.4 54.7)">VCAP</text>
<text x="233.5" y="58.3" transform="rotate(-90 233.5 58.3)">2</text>
<text x="39.5" y="61">UART2_DTR</text>
<text x="41.2" y="63.5">UART2_TX</text>
<text x="65.1" y="64.9">118</text>
<text x="65.1" y="62.4">117</text>
<text x="72.2" y="63.5">PD5</text>
<text x="72.2" y="61">PD4</text>
<text x="178" y="61.3">PA5</text>
<text x="178" y="63.8">PA6</text>
<text x="185.7" y="62.5">44</text>
<text x="185.7" y="65">45</text>
<text x="196.4" y="61.3">ADC_IN5</text>
<text x="196.7" y="63.8">GPIO0</text>
<text x="41.2" y="71.2">UART2_RX</text>
<text x="42.9" y="68.7">VCC_3V3</text>
<text x="47.3" y="66.1">GND</text>
<text x="64.9" y="70">120</text>
<text x="65.1" y="67.4">119</text>
<text x="72.2" y="71.2">PD6</text>
<text x="72.2" y="68.7">VDD_11</text>
<text x="72.2" y="66.1">VSS_11</text>
<text x="177.8" y="68.9">PC4</text>
<text x="177.8" y="71.5">PC5</text>
<text x="178" y="66.3">PA7</text>
<text x="185.7" y="67.6">46</text>
<text x="185.7" y="70.1">47</text>
<text x="196.7" y="68.9">ETH_RXD0</text>
<text x="196.7" y="66.3">ETH_CRS_DV</text>
<text x="196.9" y="71.5">ETH_RXD1</text>
<text x="217.1" y="66.7">2</text>
<text x="227.9" y="66.7">1</text>
<text x="11.6" y="73.7">VDDA</text>
<text x="41.8" y="73.7">SPI_MOSI</text>
<text x="42.1" y="76.2">SPI_MISO</text>
<text x="64.9" y="77.6">123</text>
<text x="64.9" y="75.1">122</text>
<text x="64.9" y="72.6">121</text>
<text x="72.2" y="76.2">PG9</text>
<text x="72.2" y="73.7">PD7</text>
<text x="177.9" y="74">PB0</text>
<text x="177.9" y="76.5">PB1</text>
<text x="185.7" y="72.7">48</text>
<text x="185.7" y="75.2">49</text>
<text x="185.7" y="77.7">50</text>
<text x="196.9" y="76.5">ADC_IN6</text>
<text x="196.9" y="74">PWM2_3H</text>
<text x="40" y="81.4">ETH_TX_EN</text>
<text x="41.7" y="83.9">ETH_TXD1</text>
<text x="64.9" y="82.7">125</text>
<text x="64.9" y="80.2">124</text>
<text x="72.2" y="83.9">PG12</text>
<text x="72.2" y="81.4">PG11</text>
<text x="72.2" y="78.8">PG10</text>
<text x="177" y="81.6">PF11</text>
<text x="177.9" y="79">PB2</text>
<text x="185.7" y="80.3">51</text>
<text x="185.7" y="82.8">52</text>
<text x="197.2" y="81.6">ADC_IN7</text>
<text x="197.2" y="79">GPIO1</text>
<text x="233.6" y="80.3" transform="rotate(-90 233.6 80.3)">2</text>
<text x="21.4" y="87.9" transform="rotate(-90 21.4 87.9)">2</text>
<text x="41.7" y="86.4">ETH_TXD0</text>
<text x="64.9" y="87.8">127</text>
<text x="64.9" y="85.3">126</text>
<text x="72.2" y="88.9">PG14</text>
<text x="72.2" y="86.4">PG13</text>
<text x="175.3" y="89.2">VSS_6</text>
<text x="176.8" y="84.2">PF14</text>
<text x="176.8" y="86.7">PF15</text>
<text x="185.7" y="85.4">53</text>
<text x="185.7" y="87.9">54</text>
<text x="196.7" y="89.2">GND</text>
<text x="196.9" y="86.7">GPIO2</text>
<text x="43.2" y="94.1">VCC_3V3</text>
<text x="47.8" y="91.5">GND</text>
<text x="64.9" y="95.4">130</text>
<text x="64.9" y="92.9">129</text>
<text x="64.9" y="90.3">128</text>
<text x="72.2" y="94.1">VDD_12</text>
<text x="72.2" y="91.5">VSS_12</text>
<text x="175.1" y="91.8">VDD_6</text>
<text x="177.9" y="94.3">PE7</text>
<text x="185.7" y="90.4">55</text>
<text x="185.7" y="93">56</text>
<text x="185.7" y="95.5">57</text>
<text x="196.7" y="91.8">VCC_3V3</text>
<text x="196.9" y="94.3">LCD_D0</text>
<text x="215.9" y="92.2" transform="rotate(-90 215.9 92.2)">VDD_LDO</text>
<text x="233.5" y="91.1" transform="rotate(-90 233.5 91.1)">1</text>
<text x="21.5" y="96.7" transform="rotate(-90 21.5 96.7)">1</text>
<text x="25.3" y="96.1">1uF</text>
<text x="34.5" y="96.8">10uF</text>
<text x="42.3" y="96.6">SPI_SCLK</text>
<text x="42.5" y="99.2">PWM2_1H</text>
<text x="42.5" y="101.7">PWM2_2H</text>
<text x="64.9" y="100.5">132</text>
<text x="64.9" y="98">131</text>
<text x="72.2" y="101.7">PB5</text>
<text x="72.2" y="99.2">PB4</text>
<text x="72.2" y="96.6">PB3</text>
<text x="176.7" y="101.9">PE10</text>
<text x="177.9" y="96.9">PE8</text>
<text x="177.9" y="99.4">PE9</text>
<text x="185.7" y="98.1">58</text>
<text x="185.7" y="100.6">59</text>
<text x="196.9" y="99.4">PWM_1H</text>
<text x="196.9" y="96.9">PWM_1L</text>
<text x="197.2" y="101.9">PWM_2L</text>
<text x="44.2" y="104.2">I2C_SCL</text>
<text x="44.2" y="106.8">I2C_SDA</text>
<text x="64.9" y="105.6">134</text>
<text x="64.9" y="103">133</text>
<text x="72.2" y="106.8">PB7</text>
<text x="72.2" y="104.2">PB6</text>
<text x="176.7" y="107">PE12</text>
<text x="176.9" y="104.5">PE11</text>
<text x="185.7" y="103.1">60</text>
<text x="185.7" y="105.7">61</text>
<text x="196.9" y="107">PWM_3L</text>
<text x="196.9" y="104.5">PWM_2H</text>
<text x="45.8" y="109.3">BOOT0</text>
<text x="64.9" y="113.2">137</text>
<text x="64.9" y="110.7">136</text>
<text x="64.9" y="108.1">135</text>
<text x="72.2" y="111.9">PB8</text>
<text x="72.2" y="109.3">BOOT0</text>
<text x="176.7" y="109.6">PE13</text>
<text x="176.7" y="112.1">PE14</text>
<text x="185.7" y="108.2">62</text>
<text x="185.7" y="110.8">63</text>
<text x="185.7" y="113.3">64</text>
<text x="197.2" y="112.1">PWM_4</text>
<text x="197.2" y="109.6">PWM_3H</text>
<text x="233.5" y="109.7" transform="rotate(-90 233.5 109.7)">2</text>
<text x="239.6" y="109.4">10uF</text>
<text x="64.9" y="118.3">139</text>
<text x="64.9" y="115.7">138</text>
<text x="72.2" y="119.5">PE1</text>
<text x="72.2" y="116.9">PE0</text>
<text x="72.2" y="114.4">PB9</text>
<text x="176.7" y="114.6">PE15</text>
<text x="176.7" y="117.2">PB10</text>
<text x="176.9" y="119.7">PB11</text>
<text x="185.7" y="115.8">65</text>
<text x="185.7" y="118.4">66</text>
<text x="197.2" y="114.6">LCD_D1</text>
<text x="197.4" y="119.7">I2C2_SDA</text>
<text x="197.4" y="117.2">I2C2_SCL</text>
<text x="235.5" y="117.9">2.2uH</text>
<text x="25.8" y="125.1">1</text>
<text x="39.7" y="125.1">2</text>
<text x="47.7" y="122">VCAP</text>
<text x="48.8" y="124.6">GND</text>
<text x="64.9" y="125.9">142</text>
<text x="64.9" y="123.4">141</text>
<text x="64.9" y="120.8">140</text>
<text x="72.2" y="124.6">VSS_13</text>
<text x="72.2" y="122">VCAP_3</text>
<text x="173.7" y="122.3">VCAP_1</text>
<text x="175.3" y="124.8">VSS_7</text>
<text x="185.7" y="120.9">67</text>
<text x="185.7" y="123.5">68</text>
<text x="197.4" y="122.3">VCAP</text>
<text x="197.7" y="124.8">GND</text>
<text x="3.3" y="126.3">VCC_3V3</text>
<text x="26.6" y="131.7">1</text>
<text x="29.3" y="129">10K</text>
<text x="40.4" y="131.7">2</text>
<text x="43.8" y="129.6">VDD_LDO</text>
<text x="64.9" y="131">144</text>
<text x="64.9" y="128.4">143</text>
<text x="72.2" y="129.6">VDDLDO_3</text>
<text x="72.2" y="127.1">PDR_ON</text>
<text x="170.6" y="127.3">VDDLDO_1</text>
<text x="175.1" y="129.9">VDD_7</text>
<text x="185.7" y="126">69</text>
<text x="185.7" y="128.5">70</text>
<text x="185.7" y="131.1">71</text>
<text x="197.7" y="129.9">VCC_3V3</text>
<text x="197.7" y="127.3">VDD_LDO</text>
<text x="233.5" y="126.1" transform="rotate(-90 233.5 126.1)">1</text>
<text x="30.1" y="135.6">DNP</text>
<text x="44.5" y="132.2">VCC_3V3</text>
<text x="72.2" y="132.2">VDD_13</text>
<text x="84.9" y="137.4" transform="rotate(-90 84.9 137.4)">PB13</text>
<text x="87.5" y="137.4" transform="rotate(-90 87.5 137.4)">PB14</text>
<text x="90" y="137.4" transform="rotate(-90 90 137.4)">PB15</text>
<text x="92.5" y="137.4" transform="rotate(-90 92.5 137.4)">PD8</text>
<text x="95.1" y="137.4" transform="rotate(-90 95.1 137.4)">PD9</text>
<text x="97.6" y="137.4" transform="rotate(-90 97.6 137.4)">PD10</text>
<text x="100.2" y="137.4" transform="rotate(-90 100.2 137.4)">VDD_8</text>
<text x="102.7" y="137.4" transform="rotate(-90 102.7 137.4)">VSS_8</text>
<text x="105.2" y="137.4" transform="rotate(-90 105.2 137.4)">PD11</text>
<text x="107.8" y="137.4" transform="rotate(-90 107.8 137.4)">PD12</text>
<text x="110.3" y="137.4" transform="rotate(-90 110.3 137.4)">PD13</text>
<text x="112.9" y="137.4" transform="rotate(-90 112.9 137.4)">PD14</text>
<text x="115.4" y="137.4" transform="rotate(-90 115.4 137.4)">PD15</text>
<text x="117.9" y="137.4" transform="rotate(-90 117.9 137.4)">PG6</text>
<text x="120.5" y="137.4" transform="rotate(-90 120.5 137.4)">PG7</text>
<text x="123" y="137.4" transform="rotate(-90 123 137.4)">PG8</text>
<text x="125.6" y="137.4" transform="rotate(-90 125.6 137.4)">VSS_9</text>
<text x="128.1" y="137.4" transform="rotate(-90 128.1 137.4)">VDD50USB</text>
<text x="130.6" y="137.4" transform="rotate(-90 130.6 137.4)">VDD33USB</text>
<text x="133.2" y="137.4" transform="rotate(-90 133.2 137.4)">VDD_9</text>
<text x="135.7" y="137.4" transform="rotate(-90 135.7 137.4)">PC6</text>
<text x="138.3" y="137.4" transform="rotate(-90 138.3 137.4)">PC7</text>
<text x="140.8" y="137.4" transform="rotate(-90 140.8 137.4)">PC8</text>
<text x="143.3" y="137.4" transform="rotate(-90 143.3 137.4)">PC9</text>
<text x="145.9" y="137.4" transform="rotate(-90 145.9 137.4)">PA8</text>
<text x="148.4" y="137.4" transform="rotate(-90 148.4 137.4)">PA9</text>
<text x="151" y="137.4" transform="rotate(-90 151 137.4)">PA10</text>
<text x="153.5" y="137.4" transform="rotate(-90 153.5 137.4)">PA11</text>
<text x="156" y="137.4" transform="rotate(-90 156 137.4)">PA12</text>
<text x="158.6" y="137.4" transform="rotate(-90 158.6 137.4)">PA13</text>
<text x="161.1" y="137.4" transform="rotate(-90 161.1 137.4)">VCAP_2</text>
<text x="163.7" y="137.4" transform="rotate(-90 163.7 137.4)">VSS_10</text>
<text x="166.2" y="137.4" transform="rotate(-90 166.2 137.4)">VDDLDO_2</text>
<text x="168.7" y="137.4" transform="rotate(-90 168.7 137.4)">VDD_10</text>
<text x="171.3" y="137.4" transform="rotate(-90 171.3 137.4)">PA14</text>
<text x="173.8" y="137.4" transform="rotate(-90 173.8 137.4)">PA15</text>
<text x="176.7" y="132.4">PB12</text>
<text x="185.7" y="133.6">72</text>
<text x="197.9" y="132.4">SPI2_SS</text>
<text x="83.7" y="143.6" transform="rotate(-90 83.7 143.6)">73</text>
<text x="86.3" y="143.6" transform="rotate(-90 86.3 143.6)">74</text>
<text x="88.8" y="143.6" transform="rotate(-90 88.8 143.6)">75</text>
<text x="91.3" y="143.6" transform="rotate(-90 91.3 143.6)">76</text>
<text x="93.8" y="143.6" transform="rotate(-90 93.8 143.6)">77</text>
<text x="96.4" y="143.6" transform="rotate(-90 96.4 143.6)">78</text>
<text x="99" y="143.6" transform="rotate(-90 99 143.6)">79</text>
<text x="101.5" y="143.6" transform="rotate(-90 101.5 143.6)">80</text>
<text x="104" y="143.6" transform="rotate(-90 104 143.6)">81</text>
<text x="106.5" y="143.6" transform="rotate(-90 106.5 143.6)">82</text>
<text x="109.1" y="143.6" transform="rotate(-90 109.1 143.6)">83</text>
<text x="111.7" y="143.6" transform="rotate(-90 111.7 143.6)">84</text>
<text x="114.2" y="143.6" transform="rotate(-90 114.2 143.6)">85</text>
<text x="116.7" y="143.6" transform="rotate(-90 116.7 143.6)">86</text>
<text x="119.2" y="143.6" transform="rotate(-90 119.2 143.6)">87</text>
<text x="121.8" y="143.6" transform="rotate(-90 121.8 143.6)">88</text>
<text x="124.4" y="143.6" transform="rotate(-90 124.4 143.6)">89</text>
<text x="126.9" y="143.6" transform="rotate(-90 126.9 143.6)">90</text>
<text x="129.4" y="143.6" transform="rotate(-90 129.4 143.6)">91</text>
<text x="131.9" y="143.6" transform="rotate(-90 131.9 143.6)">92</text>
<text x="134.5" y="143.6" transform="rotate(-90 134.5 143.6)">93</text>
<text x="137.1" y="143.6" transform="rotate(-90 137.1 143.6)">94</text>
<text x="139.6" y="143.6" transform="rotate(-90 139.6 143.6)">95</text>
<text x="142.1" y="143.6" transform="rotate(-90 142.1 143.6)">96</text>
<text x="144.6" y="143.6" transform="rotate(-90 144.6 143.6)">97</text>
<text x="147.2" y="143.6" transform="rotate(-90 147.2 143.6)">98</text>
<text x="149.8" y="143.6" transform="rotate(-90 149.8 143.6)">99</text>
<text x="183.4" y="143">STM32H755ZIT6</text>
<text x="152.3" y="147.8" transform="rotate(-90 152.3 147.8)">1</text>
<text x="152.3" y="144.7" transform="rotate(-90 152.3 144.7)">100</text>
<text x="154.8" y="147.9" transform="rotate(-90 154.8 147.9)">1</text>
<text x="154.8" y="144.7" transform="rotate(-90 154.8 144.7)">101</text>
<text x="157.4" y="144.7" transform="rotate(-90 157.4 144.7)">102</text>
<text x="159.9" y="144.7" transform="rotate(-90 159.9 144.7)">103</text>
<text x="162.5" y="144.7" transform="rotate(-90 162.5 144.7)">104</text>
<text x="165" y="144.7" transform="rotate(-90 165 144.7)">105</text>
<text x="167.5" y="144.7" transform="rotate(-90 167.5 144.7)">106</text>
<text x="170.1" y="144.7" transform="rotate(-90 170.1 144.7)">107</text>
<text x="172.6" y="144.7" transform="rotate(-90 172.6 144.7)">108</text>
<text x="36" y="157.3">VDDA</text>
<text x="102.7" y="159" transform="rotate(-90 102.7 159)">GND</text>
<text x="125.6" y="158.5" transform="rotate(-90 125.6 158.5)">GND</text>
<text x="152.3" y="158.7" transform="rotate(-90 152.3 158.7)">2</text>
<text x="154.8" y="158.7" transform="rotate(-90 154.8 158.7)">2</text>
<text x="158.6" y="160.7" transform="rotate(-90 158.6 160.7)">SWDIO</text>
<text x="161.1" y="159.1" transform="rotate(-90 161.1 159.1)">VCAP</text>
<text x="163.7" y="157.7" transform="rotate(-90 163.7 157.7)">GND</text>
<text x="197.5" y="158.2">10uF</text>
<text x="234.8" y="158.1" transform="rotate(-90 234.8 158.1)">VCC_SMPS_OUT</text>
<text x="7.1" y="167.2">VCC_3V3</text>
<text x="84.9" y="165.7" transform="rotate(-90 84.9 165.7)">SPI2_SCLK</text>
<text x="87.5" y="164.9" transform="rotate(-90 87.5 164.9)">UART1_TX</text>
<text x="90" y="165.8" transform="rotate(-90 90 165.8)">UART1_RX</text>
<text x="92.5" y="165.6" transform="rotate(-90 92.5 165.6)">UART3_TX</text>
<text x="95.1" y="165.6" transform="rotate(-90 95.1 165.6)">UART3_RX</text>
<text x="97.6" y="162.6" transform="rotate(-90 97.6 162.6)">LCD_D2</text>
<text x="100.2" y="163.9" transform="rotate(-90 100.2 163.9)">VCC_3V3</text>
<text x="105.2" y="166.7" transform="rotate(-90 105.2 166.7)">UART3_CTS</text>
<text x="107.8" y="166.8" transform="rotate(-90 107.8 166.8)">UART3_DTR</text>
<text x="110.3" y="162.1" transform="rotate(-90 110.3 162.1)">LCD_D3</text>
<text x="112.9" y="162.1" transform="rotate(-90 112.9 162.1)">LCD_D4</text>
<text x="115.4" y="162.3" transform="rotate(-90 115.4 162.3)">LCD_D5</text>
<text x="117.9" y="163.2" transform="rotate(-90 117.9 163.2)">QSPI_SS</text>
<text x="120.5" y="162.1" transform="rotate(-90 120.5 162.1)">LCD_D6</text>
<text x="123" y="162.1" transform="rotate(-90 123 162.1)">LCD_D7</text>
<text x="128.1" y="163.1" transform="rotate(-90 128.1 163.1)">VCC_3V3</text>
<text x="130.6" y="163.4" transform="rotate(-90 130.6 163.4)">VCC_3V3</text>
<text x="133.2" y="163.1" transform="rotate(-90 133.2 163.1)">VCC_3V3</text>
<text x="135.7" y="162.1" transform="rotate(-90 135.7 162.1)">LCD_EN</text>
<text x="138.3" y="162.1" transform="rotate(-90 138.3 162.1)">LCD_RS</text>
<text x="166.2" y="163.1" transform="rotate(-90 166.2 163.1)">VDD_LDO</text>
<text x="168.7" y="162.4" transform="rotate(-90 168.7 162.4)">VCC_3V3</text>
<text x="193.2" y="164.8">2</text>
<text x="202" y="164.8">1</text>
<text x="30.6" y="170.5">RC0603JR070RL</text>
<text x="55.2" y="170.5">RC0603JR070RL</text>
<text x="81.1" y="170">VREFP</text>
<text x="148.4" y="170.4" transform="rotate(-90 148.4 170.4)">USB_VBUS_DET</text>
<text x="196.7" y="169.3">1uF</text>
<text x="153.5" y="178.8" transform="rotate(-90 153.5 178.8)">USB_FS_DM</text>
<text x="156" y="178.4" transform="rotate(-90 156 178.4)">USB_FS_DP</text>
<text x="180.2" y="176.7" transform="rotate(-90 180.2 176.7)">VREFP</text>
</g>
</svg>
